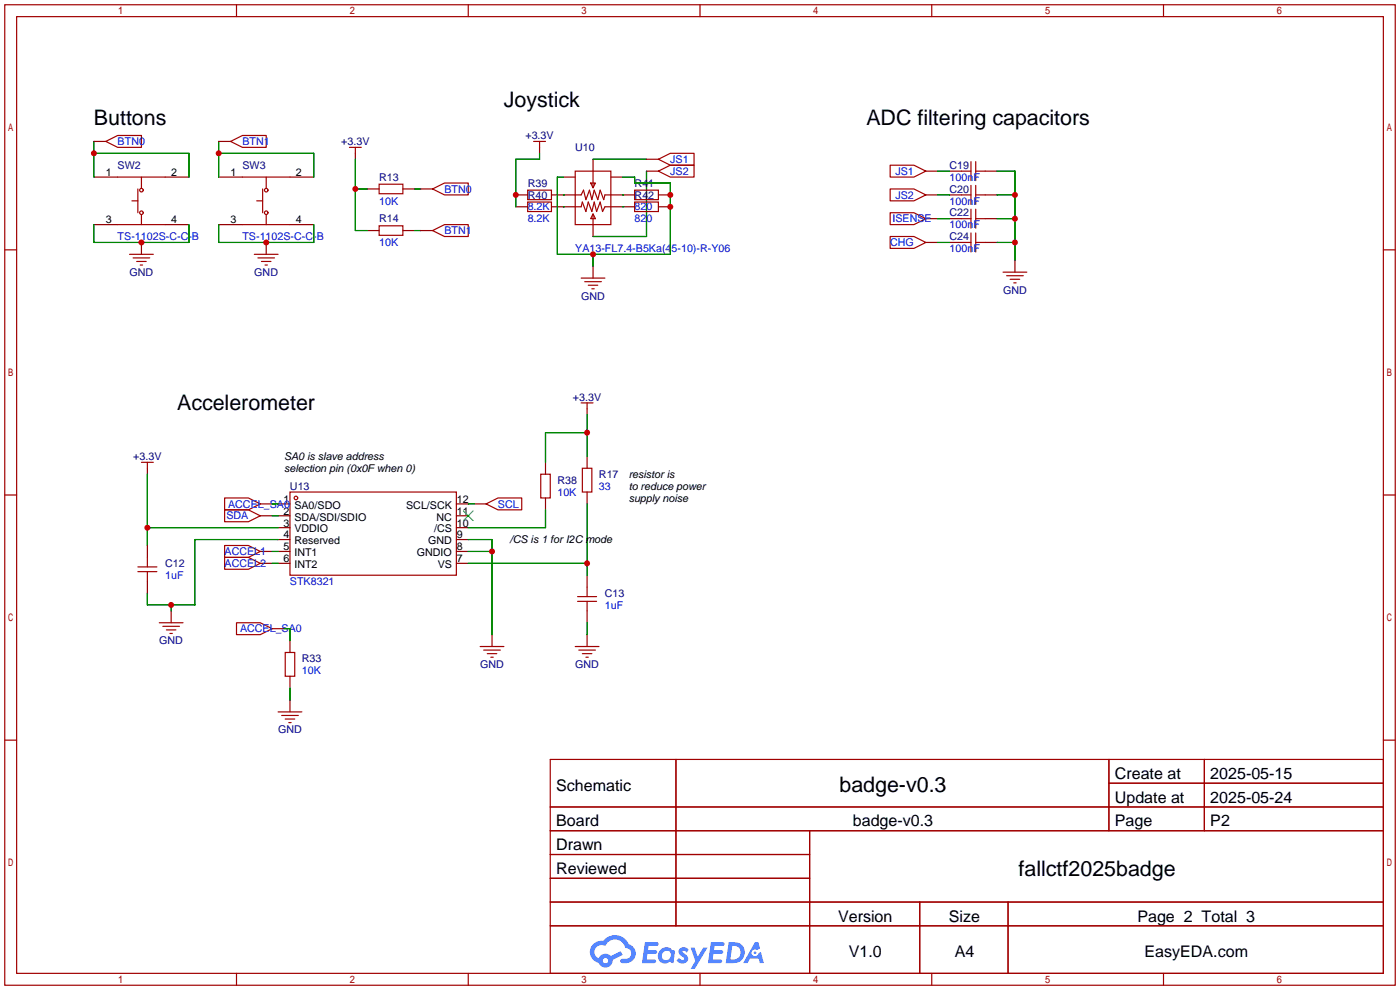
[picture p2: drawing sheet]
<svg xmlns="http://www.w3.org/2000/svg" width="299mm" height="212mm" viewBox="0 0 299 212" stroke-linecap="round" stroke-linejoin="round" font-family="sans-serif">
<g fill="none" stroke="#a10000" stroke-width=".25">
<path d="M1 1h297.2v209.6h-297.2zM3.6 3.6h292.1v204.4h-292.1zM50.5 1v2.6M100.1 1v2.6M149.6 1v2.6M199.1 1v2.6M248.7 1v2.6M1 53.4h2.6M295.7 53.4h2.5M1 105.8h2.6M295.7 105.8h2.5M1 158.2h2.6"/>
<path d="M295.7 158.2h2.5M117.6 162.3h178.1v45.7h-178.1zM117.6 172.5h178.1M117.6 177.5h178.1M144.5 162.3v35.6M173 177.5v30.5M237 162.3v15.2M237 167.4h58.7M257.4 162.3v15.2M117.6 182.6h55.4M117.6 192.8h178.1M117.6 187.7h55.4"/>
<path d="M117.6 197.9h178.1M196.6 192.8v15.2M215.4 192.8v15.2M50.5 208v2.6M100.1 208v2.6M149.6 208v2.6M199.1 208v2.6M248.7 208v2.6"/>
</g>
<g fill="#5487ff">
<path d="M145.3 202.7a1.3 1.3 0 0 1 1.9 .3l-.4 .6a.54 .54 0 0 0-.9-.2l.1 .2a1.34 1.34 0 0 1 .9 1.8 1.47 1.47 0 0 1-2.3-.1l.5-.6 .8 .5a.31 .31 0 0 0 .4-.3 .31 .31 0 0 0-.3-.4 1.12 1.12 0 0 1-.7-1.8z"/>
<path d="M147.6 202.5h.9l.6 2 1.2-2h.9l-2.7 4.6h-.9l1-1.7z"/>
<path d="M137.8 201.4h1.7a1.31 1.31 0 0 1 1.2 .2 .4 .4 0 0 1-.3 .5l-1.8 .1-.1 .9h1.6a.4 .4 0 0 1 .4 .4 .4 .4 0 0 1-.5 .4h-1.6l-.2 1.2h1.4a.46 .46 0 0 1 .5 0 .46 .46 0 0 1 .1 .5l-.4 .2h-2.6z"/>
<path d="M151.9 201.4h1.7a1.32 1.32 0 0 1 1.2 .2 .39 .39 0 0 1-.3 .5l-1.8 .1-.1 .9h1.6a.4 .4 0 0 1 .4 .4 .4 .4 0 0 1-.4 .4h-1.7l-.2 1.2h1.4a.46 .46 0 0 1 .5 0 .46 .46 0 0 1 .1 .5l-.4 .2h-2.6z"/>
<path d="M161.3 201.4h.8l.3 1.3-.6 .4a.75 .75 0 0 0-1.1 .3 .75 .75 0 0 0 .5 1 .75 .75 0 0 0 .9-.7l.5-.2 .6 2.3h-.8l-.3-.9h-1.8l-.5 .9h-1z"/>
<path d="M155.7 201.4l-.6 4.4h1.5a2.27 2.27 0 0 0 2.6-2.2 2.27 2.27 0 0 0-2.7-2.2zM156.5 202.1a1.5 1.5 0 0 1 1.8 1.6 1.5 1.5 0 0 1-1.9 1.4h-.3z"/>
<path d="M141.2 203a1.6 1.6 0 0 0-.3 2.3 1.6 1.6 0 0 0 2.3 .2l.7 .3 .3-2.4-.1-.3-.5-.1a1.58 1.58 0 0 0-2.4 0zM141.8 203.5a.98 .98 0 0 1 1.6 .4 .98 .98 0 0 1-1.1 1.3 .94 .94 0 0 1-.9-.7 .94 .94 0 0 1 .4-1z"/>
<path d="M126.8 201.8a2.37 2.37 0 0 0 1.1 4 1.54 1.54 0 0 0 1.8 1 1.54 1.54 0 0 0 1.2-1.6l2.2-1.1-.5-.8-2 1a1.57 1.57 0 0 0-2.7 .5 1.5 1.5 0 0 1-.7-2.1 1.5 1.5 0 0 1 2.2-.5 2.23 2.23 0 0 1 2.3-1.4 2.23 2.23 0 0 1 2 1.8 1.16 1.16 0 0 1 1.2 1.1 1.16 1.16 0 0 1-1.1 1.2h-.7a.47 .47 0 0 0-.5 .4 .47 .47 0 0 0 .4 .5 2.17 2.17 0 0 0 2.5-.9 2.17 2.17 0 0 0-.3-2.7l-.8-.4a3.2 3.2 0 0 0-5.5-.7l-1.1 .1zM128.8 205.3a.6 .6 0 0 1 1.2 0 .6 .6 0 0 1-1.2 0z"/>
<circle cx="161.4" cy="203.6" r=".28"/>
</g>
<g fill="none" stroke="#a10000" stroke-width=".25">
<path d="M22.6 30.2l2.5-1.2h5.1v2.5h-5.1zM25.1 37.8h10.2M30.2 37.8v2.3M49.3 30.2l2.5-1.2h5.1v2.5h-5.1zM51.8 37.8h10.2M56.9 37.8v2.3M74.7 31.5h2.5M75.9 31.5v1.3M81 39.4h5.1v2h-5.1zM114 30.2h2.6M115.3 30.2v1.3M122.9 36.6h7.7v11.4h-7.7z"/>
<path d="M126.2 39.1h1.1l-.6 1zM126.7 36.6v3.5M140.7 34l2.6-1.2h5v2.5h-5zM140.7 36.6l2.6-1.3h5v2.5h-5zM190.2 35.3h5.1l2.6 1.3-2.6 1.2h-5.1zM205.5 36.6h2M207.5 34.5v4.1M207.5 39.6v4.1M208.5 34.5v4.1M208.5 39.6v4.1M208.5 36.6h2.1M25.1 48h10.2"/>
<path d="M27.7 54.4h5.1M28.2 42.9h1.3M28.4 55.1h3.6M29.2 55.9h2M29.5 40.4v5.1M30 56.6h.5M30.2 46v2M51.8 48h10.2M54.4 54.4h5M54.9 42.9h1.2M55.1 55.1h3.6M55.9 55.9h2"/>
<path d="M56.1 40.4v5.1M56.6 56.6h.5M56.9 46v2M81 48.3h5.1v2h-5.1zM92.5 40.4l2.5-1.3h5.1v2.6h-5.1zM92.5 49.3l2.5-1.3h5.1v2.5h-5.1zM112.8 40.6h5.1v2.1h-5.1zM112.8 43.2h5.1v2h-5.1zM122.9 41.7h1.3l.5-1.1 .5 2.1 .8-2.1 .5 2.1 .5-2.1 .8 2.1 .5-2.1 .7 2.1 .3-1h1.3M122.9 44.2h1.3l.3-1 .7 2 .5-2 .8 2 .5-2 .5 2 .8-2 .5 2 .5-1h1.3M124.2 59.4h5.1M126.7 45.7l.6 1h-1.1z"/>
<path d="M126.7 45.7v2.3M135.6 40.6h5.1v2.1h-5.1zM135.6 43.2h5.1v2h-5.1zM190.2 40.4h5.1l2.6 1.3-2.6 1.2h-5.1zM190.2 50.5h5.1l2.6 1.3-2.6 1.3h-5.1zM190.2 45.5h5.1l2.6 1.2-2.6 1.3h-5.1zM205.5 41.7h2M205.5 46.7h2M205.5 51.8h2M207.5 44.7v4.1M207.5 49.8v4M208.5 41.7h2.1"/>
<path d="M208.5 44.7v4.1M208.5 49.8v4M208.5 46.7h2.1M208.5 51.8h2.1M214.4 58.2h5.1M215.1 58.9h3.6M215.9 59.7h2M125 60.2h3.5M125.7 61h2.1M126.5 61.7h.5M216.7 60.5h.5M30.2 98.8h2.6"/>
<path d="M31.5 98.8v1.3M124.2 86.1h2.5M125.5 86.1v1.3M31.5 119.1v2.1M48 109h5.1l2.5 1.2-2.5 1.3h-5.1zM48 116.6h5.1l2.5 1.3-2.5 1.2h-5.1zM48 119.1h5.1l2.5 1.3-2.5 1.3h-5.1zM48 106.4h5.1l2.5 1.3-2.5 1.3h-5.1zM62 105.2h35.5v17.7h-35.5zM103.9 107.7l2.5-1.3h5.1v2.6h-5.1zM115.6 101.3h2v5.1h-2zM124.5 100.1h2v5.1h-2z"/>
<path d="M29.5 121.2h4M29.5 122.2h4M31.5 122.2v2M34 133.1h5.1M34.8 133.9h3.6M35.6 134.6h2M36.3 135.4h.5M50.5 133.1h5.1l2.6 1.3-2.6 1.2h-5.1zM61 139.4h2v5.1h-2zM102.6 138.2h5.1M103.4 138.9h3.5M104.1 139.7h2.1"/>
<path d="M122.9 138.2h5.1M123.4 127.5h4.1M123.4 128.5h4.1M123.7 138.9h3.6M124.5 139.7h2M125.5 125.5v2M125.5 128.5v2.1M59.4 152.1h5.1M60.2 152.9h3.6M61 153.7h2M61.7 154.4h.5M104.9 140.5h.5"/>
<path d="M125.2 140.5h.5"/>
<circle cx="30.2" cy="40.6" r=".38"/>
<circle cx="30.2" cy="45.5" r=".38"/>
<circle cx="56.9" cy="40.6" r=".38"/>
<circle cx="56.9" cy="45.5" r=".38"/>
<circle cx="63.2" cy="106.4" r=".38"/>
</g>
<g fill="none" stroke="#870000" stroke-width=".25">
<path d="M20.1 37.8h5M20.1 30.2h2.5M35.3 37.8h5.1M46.7 37.8h5.1M46.7 30.2h2.6M62 37.8h5.1M75.9 32.8v1.2M115.3 31.5v1.3M120.4 37.8h2.5M126.7 34v2.6M130.6 37.8h2.5M138.2 34h2.5"/>
<path d="M138.2 36.6h2.5M197.9 36.6h2.5M202.9 36.6h2.6M210.6 36.6h2.5M20.1 48h5M30.2 51.8v2.6M35.3 48h5.1M46.7 48h5.1M56.9 51.8v2.6M62 48h5.1M78.5 40.4h2.5M78.5 49.3h2.5"/>
<path d="M86.1 40.4h2.5M86.1 49.3h2.5M89.9 40.4h2.6M89.9 49.3h2.6M110.2 41.7h2.6M110.2 44.2h2.6M117.9 41.7h5M117.9 44.2h5M126.7 48v2.5M126.7 56.9v2.5M130.6 41.7h5M130.6 44.2h5"/>
<path d="M140.7 41.7h2.6M140.7 44.2h2.6M197.9 41.7h2.5M197.9 51.8h2.5M197.9 46.7h2.5M202.9 41.7h2.6M202.9 51.8h2.6M202.9 46.7h2.6M210.6 41.7h2.5M210.6 51.8h2.5M210.6 46.7h2.5M216.9 55.6v2.6"/>
<path d="M116.6 98.8v2.5M125.5 87.4v1.2M125.5 97.5v2.6M31.5 100.1v1.2M31.5 116.6v2.5M55.6 107.7h2.6M55.6 110.2h2.6M55.6 117.9h2.6M59.4 107.7h2.6M59.4 110.2h2.6M59.4 112.8h2.6M59.4 115.3h2.6"/>
<path d="M59.4 117.9h2.6M97.5 107.7h2.6M97.5 110.2h2.6M97.5 112.8h2.6M97.5 115.3h2.6M97.5 117.9h2.6M101.3 107.7h2.6M116.6 106.4v2.6M125.5 105.2v2.5M31.5 124.2v2.5M36.6 130.6v2.5M55.6 120.4h2.6"/>
<path d="M58.2 134.4h2.5M59.4 120.4h2.6M62 136.9v2.5M97.5 120.4h2.6M105.2 135.6v2.6M125.5 122.9v2.6M125.5 130.6v2.5M125.5 135.6v2.6M62 144.5v2.6M62 149.6v2.5"/>
</g>
<g fill="none" stroke="#008700" stroke-width=".25">
<path d="M20.1 32.8h20.3v5M20.1 30.2v7.6M46.7 30.2v7.6M46.7 32.8h20.4v5M75.9 34v15.3h2.6M115.3 32.8v1.2h-5.1v10.2M120.4 37.8h-1.3v16.6h24.2v-15.3h-7.7v-1.3h-2.5M126.7 34h11.5M138.2 36.6v13.9h-11.5M200.4 36.6h2.5M213.1 36.6h3.8v19M20.1 48v3.8h20.3v-3.8"/>
<path d="M46.7 48v3.8h20.4v-3.8M75.9 40.4h2.6M88.6 40.4h1.3M88.6 49.3h1.3M120.4 41.7h.1M120.4 44.2h.1M126.7 54.4v2.5M133.1 41.7h.1M133.1 44.2h.1M200.4 51.8h2.5M200.4 41.7h2.5M200.4 46.7h2.5"/>
<path d="M213.1 51.8h3.8M213.1 41.7h3.8M213.1 46.7h3.8M125.5 88.6v8.9M125.5 92.5h-8.9v6.3M31.5 101.3v15.3M31.5 112.8h27.9M58.2 117.9h1.2M58.2 110.2h1.2M58.2 107.7h1.2M59.4 115.3h-17.7v14h-10.2v-2.6M100.1 115.3h5.1v20.3"/>
<path d="M100.1 117.9h5.1M100.1 107.7h1.2M116.6 109v3.8h-16.5M125.5 107.7v15.2M36.6 129.3v1.3M58.2 120.4h1.2M60.7 134.4h1.3v2.5M100.1 120.4h25.4M125.5 133.1v2.5M62 147.1v2.5"/>
</g>
<path d="M99.1 109.2l2 2.1M101.1 109.2l-2 2.1" fill="none" stroke="#3c3" stroke-width=".25"/>
<g fill="#c00">
<circle cx="75.9" cy="40.4" r=".63"/>
<circle cx="56.9" cy="51.8" r=".63"/>
<circle cx="46.7" cy="32.8" r=".63"/>
<circle cx="30.2" cy="51.8" r=".63"/>
<circle cx="20.1" cy="32.8" r=".63"/>
<circle cx="105.2" cy="117.9" r=".63"/>
<circle cx="36.6" cy="129.3" r=".63"/>
<circle cx="31.5" cy="112.8" r=".63"/>
<circle cx="125.5" cy="120.4" r=".63"/>
<circle cx="216.9" cy="51.8" r=".63"/>
<circle cx="216.9" cy="46.7" r=".63"/>
<circle cx="216.9" cy="41.7" r=".63"/>
<circle cx="125.5" cy="92.5" r=".63"/>
<circle cx="110.2" cy="41.7" r=".63"/>
<circle cx="143.3" cy="44.2" r=".63"/>
<circle cx="143.3" cy="41.7" r=".63"/>
<circle cx="126.7" cy="54.4" r=".63"/>
</g>
<g font-size="4.6">
<text x="107.7" y="22.9">Joystick</text>
<text x="20.1" y="26.7">Buttons</text>
<text x="185.2" y="26.7">ADC filtering capacitors</text>
<text x="37.8" y="87.7">Accelerometer</text>
<text x="179.4" y="169.3">badge-v0.3</text>
<text x="217.7" y="187.1">fallctf2025badge</text>
</g>
<g font-size="3.4">
<text x="238.3" y="166.5">Create at</text>
<text x="258.7" y="166.5">2025-05-15</text>
<text x="118.9" y="169">Schematic</text>
<text x="238.3" y="171.6">Update at</text>
<text x="258.7" y="171.6">2025-05-24</text>
<text x="118.9" y="176.6">Board</text>
<text x="182.3" y="176.6">badge-v0.3</text>
<text x="238.3" y="176.6">Page</text>
<text x="258.7" y="176.6">P2</text>
<text x="118.9" y="181.7">Drawn</text>
<text x="118.9" y="186.8">Reviewed</text>
<text x="179.1" y="197">Version</text>
<text x="202.8" y="197">Size</text>
<text x="243.1" y="197">Page 2 Total 3</text>
<text x="181.4" y="204.6">V1.0</text>
<text x="204" y="204.6">A4</text>
<text x="244.6" y="204.6">EasyEDA.com</text>
</g>
<g font-size="2.3" fill="#000080">
<text x="112.3" y="29.7">+3.3V</text>
<text x="72.9" y="31">+3.3V</text>
<text x="122.9" y="32.3">U10</text>
<text x="25.1" y="36.1">SW2</text>
<text x="51.8" y="36.1">SW3</text>
<text x="81" y="38.6">R13</text>
<text x="112.8" y="39.9">R39</text>
<text x="135.6" y="39.9">R41</text>
<text x="202.9" y="36.1">C19</text>
<text x="202.9" y="41.2">C20</text>
<text x="81" y="47.5">R14</text>
<text x="112.8" y="42.4">R40</text>
<text x="135.6" y="42.4">R42</text>
<text x="202.9" y="46.3">C22</text>
<text x="202.9" y="51.3">C24</text>
<text x="27.7" y="59">GND</text>
<text x="54.4" y="59">GND</text>
<text x="124.2" y="64">GND</text>
<text x="214.4" y="62.8">GND</text>
<text x="122.5" y="85.6">+3.3V</text>
<text x="28.5" y="98.3">+3.3V</text>
<text x="62" y="104.7">U13</text>
<text x="119.1" y="103.4">R38</text>
<text x="128" y="102.1">R17</text>
<text x="35.3" y="121.2">C12</text>
<text x="129.3" y="127.5">C13</text>
<text x="34" y="137.7">GND</text>
<text x="64.5" y="141.5">R33</text>
<text x="102.6" y="142.8">GND</text>
<text x="122.9" y="142.8">GND</text>
<text x="59.4" y="156.7">GND</text>
</g>
<g font-size="2.3" fill="#00f">
<text x="25.1" y="31">BTN0</text>
<text x="51.8" y="31">BTN1</text>
<text x="143.3" y="34.8">JS1</text>
<text x="95" y="41.2">BTN0</text>
<text x="143.3" y="37.4">JS2</text>
<text x="191.4" y="37.4">JS1</text>
<text x="202.9" y="38.6">100nF</text>
<text x="81" y="43.7">10K</text>
<text x="112.8" y="45">8.2K</text>
<text x="112.8" y="47.5">8.2K</text>
<text x="135.6" y="45">820</text>
<text x="135.6" y="47.5">820</text>
<text x="190.7" y="47.5">ISENSE</text>
<text x="191.4" y="42.4">JS2</text>
<text x="202.9" y="43.7">100nF</text>
<text x="25.1" y="51.3">TS-1102S-C-C-B</text>
<text x="51.8" y="51.3">TS-1102S-C-C-B</text>
<text x="81" y="52.6">10K</text>
<text x="95" y="50.1">BTN1</text>
<text x="122.9" y="53.9">YA13-FL7.4-B5Ka(45-10)-R-Y06</text>
<text x="190.2" y="52.6">CHG</text>
<text x="202.9" y="48.8">100nF</text>
<text x="202.9" y="53.9">100nF</text>
<text x="119.1" y="105.9">10K</text>
<text x="128" y="104.7">33</text>
<text x="48.4" y="111">SDA</text>
<text x="48.8" y="108.5">ACCEL_SA0</text>
<text x="106.4" y="108.5">SCL</text>
<text x="48" y="118.6">ACCEL1</text>
<text x="35.3" y="123.7">1uF</text>
<text x="48" y="121.2">ACCEL2</text>
<text x="62" y="125">STK8321</text>
<text x="129.3" y="130.1">1uF</text>
<text x="51.3" y="135.2">ACCEL_SA0</text>
<text x="64.5" y="144">10K</text>
</g>
<g font-size="2.3">
<text x="22.6" y="37.6">1</text>
<text x="36.6" y="37.6">2</text>
<text x="49.3" y="37.6">1</text>
<text x="63.2" y="37.6">2</text>
<text x="22.6" y="47.8">3</text>
<text x="36.6" y="47.8">4</text>
<text x="49.3" y="47.8">3</text>
<text x="63.2" y="47.8">4</text>
<text x="60.7" y="98.3">SA0 is slave address</text>
<text x="60.7" y="100.9">selection pin (0x0F when 0)</text>
<text x="60.6" y="107.4">1</text>
<text x="97.7" y="107.4">12</text>
<text x="134.4" y="102.1">resistor is</text>
<text x="134.4" y="104.7">to reduce power</text>
<text x="134.4" y="107.2">supply noise</text>
<text x="60.6" y="110">2</text>
<text x="60.6" y="112.5">3</text>
<text x="62.9" y="108.7">SA0/SDO</text>
<text x="62.9" y="111.3">SDA/SDI/SDIO</text>
<text x="62.9" y="113.8">VDDIO</text>
<text x="86.8" y="108.7">SCL/SCK</text>
<text x="92.8" y="113.8">/CS</text>
<text x="93.3" y="111.3">NC</text>
<text x="97.7" y="112.5">10</text>
<text x="97.7" y="110">11</text>
<text x="60.6" y="115.1">4</text>
<text x="60.6" y="117.6">5</text>
<text x="62.9" y="116.3">Reserved</text>
<text x="62.9" y="118.9">INT1</text>
<text x="89.1" y="118.9">GNDIO</text>
<text x="91.5" y="116.3">GND</text>
<text x="97.7" y="117.6">8</text>
<text x="97.7" y="115.1">9</text>
<text x="109" y="116.1">/CS is 1 for I2C mode</text>
<text x="60.6" y="120.1">6</text>
<text x="62.9" y="121.4">INT2</text>
<text x="93.5" y="121.4">VS</text>
<text x="97.7" y="120.1">7</text>
</g>
</svg>
